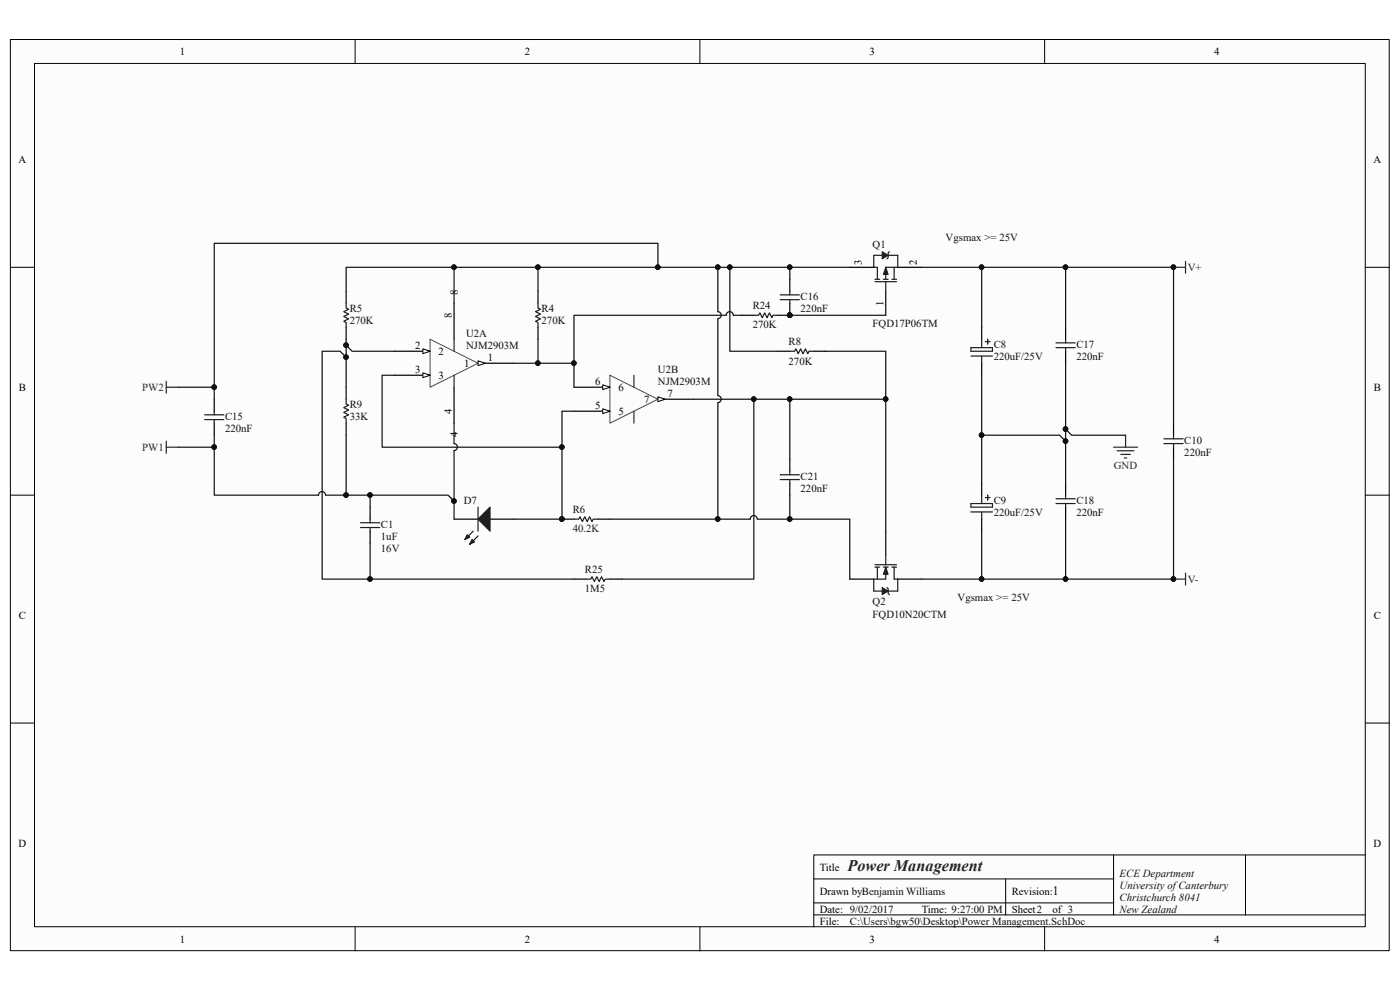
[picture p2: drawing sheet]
<svg xmlns="http://www.w3.org/2000/svg" width="297mm" height="210mm" viewBox="0 0 297 210" stroke-linecap="round" stroke-linejoin="round" font-family="sans-serif">
<path d="M2.2 8.4h292.5v193.3h-292.5z" fill="#fcfcfc"/>
<path d="M2.2 8.4h292.5v193.3h-292.5z" fill="none" stroke="#000" stroke-width=".21"/>
<path d="M7.4 13.5h282.2v183.1h-282.2z" fill="#fcfcfc"/>
<g fill="none" stroke="#000" stroke-width=".21">
<path d="M7.3 13.5h282.3v183.1h-282.3zM75.3 8.4v5.1M148.5 8.4v5.1M221.6 8.4v5.1M2.2 56.7h5.1M289.7 56.7h5.1M2.2 105h5.1M289.7 105h5.1M2.2 153.4h5.1M289.7 153.4h5.1M75.3 196.6v5.1M148.5 196.6v5.1"/>
<path d="M172.6 186.5h63.6M172.6 194.1h117.1M172.6 191.5h63.6M213.4 186.5v7.6M221.6 196.6v5.1M236.2 181.4v12.7M264.2 181.4h-91.6v15.2M289.7 181.4h-25.5v12.7"/>
</g>
<path d="M73.4 61.8v2.5M73.4 69.4v2.6M45.5 84.7v2.5M45.5 89.8v2.5M73.4 82.1v2.6M73.4 89.8v2.5M78.5 107.6v2.5M78.5 112.7v2.5M96.3 110.1h5.1M104 110.1h5" fill="none" stroke="#000" stroke-width=".25"/>
<path d="M73.4 64.3v1.1l.5 .2-1 .5 1 .5-1 .5 1 .5-1 .6 .5 .2v1M43.4 88h4.1M43.4 89h4.1M45.5 87.2v.8M45.5 89v.8M73.4 84.7v1l.5 .3-1 .5 1 .5-1 .5 1 .5-1 .5 .5 .3v1M76.5 110.9h4.1M76.5 111.9h4.1M78.5 110.1v.8M78.5 111.9v.8" fill="none" stroke="#1c1c1c" stroke-width=".25"/>
<path d="M101.4 110.1l2.6-2.5v5.1z" fill="#1c1c1c"/>
<path d="M100.4 112.7l-1.8 1.8M101.4 110.1l2.6-2.5v5.1zM101.4 113.7l-1.8 1.8" fill="none" stroke="#1c1c1c" stroke-width=".25"/>
<path d="M99.1 113.4l.5 .5-1 .6z" fill="#1c1c1c"/>
<path d="M99.1 113.4l.5 .5-1 .6z" fill="none" stroke="#1c1c1c" stroke-width=".25"/>
<path d="M100.1 114.5l.6 .5-1.1 .5z" fill="#1c1c1c"/>
<path d="M114.1 64.3v1.1l.5 .2-1 .5 1 .5-1 .5 1 .5-1 .6 .5 .2v1M100.1 114.5l.6 .5-1.1 .5zM101.4 107.6v5.1M185.6 119.8h4.6M187.9 117.8v2M124.3 122.9h1l.3-.6 .5 1.1 .5-1.1 .5 1.1 .5-1.1 .5 1.1 .3-.5h1M185.6 120.3h1M186.1 120.3v2.6M187.4 120.3h1M187.9 120.3v2.6h-2.5M189.2 120.3h1M189.7 120.3v2.6" fill="none" stroke="#1c1c1c" stroke-width=".25"/>
<path d="M114.1 61.8v2.5M114.1 69.4v2.6M187.9 112.7v5.1M121.8 122.9h2.5M129.4 122.9h2.5M180.3 122.9h5.1M190.5 122.9h5" fill="none" stroke="#000" stroke-width=".25"/>
<path d="M187.9 120.3l.5 1.5h-1z" fill="#1c1c1c"/>
<path d="M187.9 120.3l.5 1.5h-1z" fill="none" stroke="#1c1c1c" stroke-width=".21"/>
<path d="M185.4 122.9v2.5h1.8M189.7 122.9h.8v2.5h-2.1" fill="none" stroke="#1c1c1c" stroke-width=".25"/>
<path d="M187.2 124.6l1.2 .8-1.2 .8z" fill="#1c1c1c"/>
<path d="M187.2 124.6l1.2 .8-1.2 .8z" fill="none" stroke="#1c1c1c" stroke-width=".21"/>
<path d="M188.2 124.6l.2 .3v1l.3 .3" fill="none" stroke="#1c1c1c" stroke-width=".25"/>
<path d="M91.2 72l10.2 5.1-10.2 5z" fill="none" stroke="#4c4c4c" stroke-width=".21"/>
<path d="M83.6 74.5h7.6" fill="none" stroke="#000" stroke-width=".25"/>
<path d="M89.7 74l1.5 .5-1.5 .5z" fill="#fcfcfc"/>
<path d="M89.7 74l1.5 .5-1.5 .5z" fill="none" stroke="#000" stroke-width=".21"/>
<path d="M83.6 79.6h7.6" fill="none" stroke="#000" stroke-width=".25"/>
<path d="M89.7 79.1l1.5 .5-1.5 .5z" fill="#fcfcfc"/>
<path d="M89.7 79.1l1.5 .5-1.5 .5z" fill="none" stroke="#000" stroke-width=".21"/>
<path d="M101.4 77.1h7.6" fill="none" stroke="#000" stroke-width=".25"/>
<path d="M101.4 76.5l1.5 .6-1.5 .5z" fill="#fcfcfc"/>
<path d="M96.3 72v2.5M96.3 79.6v2.5M101.4 76.5l1.5 .6-1.5 .5z" fill="none" stroke="#000" stroke-width=".21"/>
<path d="M96.3 64.3v7.7M96.3 82.1v7.7M121.8 82.1h7.6" fill="none" stroke="#000" stroke-width=".25"/>
<path d="M129.4 79.6l10.2 5.1-10.2 5.1z" fill="none" stroke="#4c4c4c" stroke-width=".21"/>
<path d="M127.9 81.6l1.5 .5-1.5 .6z" fill="#fcfcfc"/>
<path d="M127.9 81.6l1.5 .5-1.5 .6z" fill="none" stroke="#000" stroke-width=".21"/>
<path d="M121.8 87.2h7.6" fill="none" stroke="#000" stroke-width=".25"/>
<path d="M127.9 86.7l1.5 .5-1.5 .5z" fill="#fcfcfc"/>
<path d="M127.9 86.7l1.5 .5-1.5 .5z" fill="none" stroke="#000" stroke-width=".21"/>
<path d="M139.6 84.7h7.6" fill="none" stroke="#000" stroke-width=".25"/>
<path d="M139.6 84.2l1.5 .5-1.5 .5z" fill="#fcfcfc"/>
<path d="M134.5 79.6v2.5M134.5 87.2v2.6M139.6 84.2l1.5 .5-1.5 .5z" fill="none" stroke="#000" stroke-width=".21"/>
<g fill="none" stroke="#0e0e0e" stroke-width=".25">
<path d="M114.1 56.7v5.1M73.4 72v1.2l1.3 1.3h8.9M73.4 73.2v8.9M73.4 75.8l-1.2-1.3h-3.9v48.4h53.5M83.6 79.6h-2.5v15.3h38.1v-7.7h2.6M37.8 82.1h7.7v2.6M45.5 92.3v2.6h-7.7M45.5 94.9v10.1h22.1a.74 .74 0 0 1 .7-.7 .74 .74 0 0 1 .8 .7M73.4 92.3v12.7h5.1v2.6M119.2 94.9v15.2h-10.2M147.2 84.7h12.7v38.2h-28M69.1 105h4.3"/>
<path d="M78.5 115.2v7.7"/>
</g>
<g fill="#0e0e0e" stroke="#0e0e0e" stroke-width=".21">
<circle cx="73.4" cy="73.2" r=".48"/>
<circle cx="119.2" cy="94.8" r=".48"/>
<circle cx="119.2" cy="110.1" r=".48"/>
<circle cx="78.5" cy="105" r=".48"/>
<circle cx="73.4" cy="105" r=".48"/>
<circle cx="78.5" cy="122.8" r=".48"/>
<circle cx="73.4" cy="75.8" r=".48"/>
<circle cx="45.4" cy="82.1" r=".48"/>
<circle cx="45.4" cy="94.8" r=".48"/>
<circle cx="159.9" cy="84.7" r=".48"/>
<circle cx="114.1" cy="56.7" r=".48"/>
</g>
<path d="M185.6 59.8h4.6M185.6 59.2h1M186.1 56.7v2.5M187.2 54.2h-1.8v2.5M187.4 59.2h1M187.9 59.8v2M188.4 54.2h2.1M189.2 59.2h1M189.7 56.7v2.5M190.5 56.7h-2.6v2.5" fill="none" stroke="#1c1c1c" stroke-width=".25"/>
<path d="M180.3 56.7h5.1M190.5 56.7h5M187.9 61.8v5.1" fill="none" stroke="#000" stroke-width=".25"/>
<path d="M187.9 56.7l.5 1.5h-1z" fill="#1c1c1c"/>
<path d="M187.9 56.7l.5 1.5h-1z" fill="none" stroke="#1c1c1c" stroke-width=".21"/>
<path d="M185.4 56.7h.7M190.5 54.2v2.5" fill="none" stroke="#1c1c1c" stroke-width=".25"/>
<path d="M187.2 53.4l1.2 .8-1.2 .7z" fill="#1c1c1c"/>
<path d="M187.2 53.4l1.2 .8-1.2 .7z" fill="none" stroke="#1c1c1c" stroke-width=".21"/>
<g fill="none" stroke="#1c1c1c" stroke-width=".25">
<path d="M188.7 53.4l-.3 .3v1l-.2 .2M159.9 66.9h1l.3-.5 .5 1 .5-1 .5 1 .5-1 .5 1 .3-.5h1M165.5 62.6h4.1M165.5 63.6h4.1M167.6 61.8v.8M167.6 63.6v.7M167.6 74.5h1l.2-.5 .5 1 .6-1 .5 1 .5-1 .5 1 .2-.5h1M206 73.7h4.6v.8h-4.6zM206 75.5h4.6M208.3 72v1.7M208.3 75.5v1.6M209 72.5h1"/>
<path d="M209.5 72v1M224 73.7h4.1M224 72.7h4.1M226.1 72v.7M226.1 73.7v.8M167.6 100v.7M246.9 93.1h4.1M246.9 94.1h4.1M249 92.3v.8M249 94.1v.8M121.8 110.1h1l.2-.5 .5 1 .6-1 .5 1 .5-1 .5 1 .2-.5h1.1M165.5 100.7h4.1"/>
<path d="M165.5 101.7h4.1M167.6 101.7v.8M206 106.8h4.6v.8h-4.6zM206 108.6h4.6M208.3 105v1.8M208.3 108.6v1.5M209 105.6h1M209.5 105v1.1M224 105.8h4.1M224 106.8h4.1M226.1 105v.8M226.1 106.8v.8"/>
</g>
<g fill="none" stroke="#0e0e0e" stroke-width=".25">
<path d="M96.3 56.7h-22.9v5.1M139.6 56.7v-5.1h-94.1v30.5M152.3 56.7h28M154.8 56.7v17.8h10.2M167.6 56.7v2.5M195.5 56.7h12.8v12.7M208.3 56.7h17.8v12.7M226.1 56.7h22.9v33.1M96.3 64.3v-7.6h56v9.4a.74 .74 0 0 1 .7 .8 .74 .74 0 0 1-.7 .7M114.1 72v5.1M121.8 77.1v5M152.3 67.6v16.3a.74 .74 0 0 1 .7 .8 .74 .74 0 0 1-.7 .7"/>
<path d="M155.6 66.9a.74 .74 0 0 0-.8-.8 .74 .74 0 0 0-.7 .8h-32.3v10.2h-12.8M155.6 66.9h1.8M167.6 66.9h20.3M175.2 74.5h12.7v10.2M208.3 79.6v22.9M226.1 77.1v25.4M96.3 89.8v4.3a.74 .74 0 0 1 .7 .7 .74 .74 0 0 1-.7 .8M96.3 95.6v10.7l-1.2-1.3h-16.6M152.3 85.5v24.6h-22.9M159.9 84.7h28v28M167.6 84.7v12.7M208.3 92.3h16.5l1.3 1.3"/>
<path d="M226.1 91.1l1.2 1.2h11.5M249 97.4v25.5h-22.9M96.3 106.3v3.8M152.3 110.1h6.9M160.6 110.1a.74 .74 0 0 0-.7-.7 .74 .74 0 0 0-.7 .7M167.6 105v5.1h-6.9M167.6 110.1h12.7v12.8M208.3 112.7v10.2h-12.8M226.1 110.1v12.8h-17.8"/>
</g>
<g fill="#0e0e0e" stroke="#0e0e0e" stroke-width=".21">
<circle cx="167.5" cy="56.7" r=".48"/>
<circle cx="167.5" cy="66.9" r=".48"/>
<circle cx="45.4" cy="82.1" r=".48"/>
<circle cx="139.5" cy="56.7" r=".48"/>
<circle cx="154.8" cy="56.7" r=".48"/>
<circle cx="152.3" cy="56.7" r=".48"/>
<circle cx="159.9" cy="84.7" r=".48"/>
<circle cx="167.5" cy="84.7" r=".48"/>
<circle cx="187.9" cy="84.7" r=".48"/>
<circle cx="114.1" cy="77" r=".48"/>
<circle cx="121.7" cy="77" r=".48"/>
<circle cx="208.2" cy="56.7" r=".48"/>
<circle cx="208.2" cy="122.8" r=".48"/>
<circle cx="226" cy="56.7" r=".48"/>
<circle cx="226" cy="122.8" r=".48"/>
<circle cx="226" cy="91" r=".48"/>
<circle cx="226" cy="93.6" r=".48"/>
<circle cx="208.2" cy="92.3" r=".48"/>
<circle cx="248.9" cy="56.7" r=".48"/>
<circle cx="248.9" cy="122.8" r=".48"/>
<circle cx="96.3" cy="56.7" r=".48"/>
<circle cx="119.2" cy="110.1" r=".48"/>
<circle cx="114.1" cy="56.7" r=".48"/>
<circle cx="152.3" cy="110.1" r=".48"/>
<circle cx="167.5" cy="110.1" r=".48"/>
<circle cx="96.3" cy="106.3" r=".48"/>
<circle cx="78.5" cy="105" r=".48"/>
</g>
<g fill="none" stroke="#000" stroke-width=".25">
<path d="M167.6 59.2v2.6M157.4 66.9h2.5M165 74.5h2.6M167.6 64.3v2.6h-2.6M172.6 74.5h2.6M208.3 69.4v2.6M208.3 77.1v2.5M226.1 69.4v2.6M226.1 74.5v2.6M167.6 97.4v2.6M249 89.8v2.5M249 94.9v2.5"/>
<path d="M119.2 110.1h2.6M126.9 110.1h2.5M167.6 102.5v2.5M208.3 102.5v2.5M208.3 110.1v2.6M226.1 102.5v2.5M226.1 107.6v2.5"/>
</g>
<g fill="none" stroke="#262626" stroke-width=".25">
<path d="M249 56.7h2.5M251.5 55.4v2.6M35.3 94.9h2.5M35.3 80.9v2.5M35.3 93.6v2.5M35.3 82.1h2.5M236.2 94.9h5.1M237 95.6h3.6M237.8 96.4h2M238.5 97.2h.5M238.8 92.3v2.6M249 122.9h2.5"/>
<path d="M251.5 121.6v2.5"/>
</g>
<text font-size="3.4" fill="#262626" x="179.8" y="184.7">Power Management</text>
<text font-size="2.8" fill="#0e0e0e" x="223.3" y="189.9">1</text>
<g font-size="2.3">
<text x="38.2" y="11.7">1</text>
<text x="111.3" y="11.7">2</text>
<text x="184.5" y="11.7">3</text>
<text x="257.6" y="11.7">4</text>
<text x="3.9" y="34.6">A</text>
<text x="291.4" y="34.6">A</text>
<text x="182.8" y="56.2" transform="rotate(-90 182.8 56.2)">3</text>
<text x="194.5" y="56.2" transform="rotate(-90 194.5 56.2)">2</text>
<text x="97.1" y="62.6" transform="rotate(-90 97.1 62.6)">8</text>
<text x="187.4" y="65" transform="rotate(-90 187.4 65)">1</text>
<text x="95.8" y="67.5" transform="rotate(-90 95.8 67.5)">8</text>
<text x="88.1" y="74">2</text>
<text x="93" y="75.3">2</text>
<text x="98.5" y="77.9">1</text>
<text x="103.5" y="76.6">1</text>
<text x="4" y="82.9">B</text>
<text x="88.1" y="79.1">3</text>
<text x="93" y="80.4">3</text>
<text x="126.2" y="81.7">6</text>
<text x="131.2" y="82.9">6</text>
<text x="291.5" y="82.9">B</text>
<text x="95.8" y="87.8" transform="rotate(-90 95.8 87.8)">4</text>
<text x="126.2" y="86.7">5</text>
<text x="131.2" y="88">5</text>
<text x="136.7" y="85.5">7</text>
<text x="141.6" y="84.2">7</text>
<text x="97.1" y="92.7" transform="rotate(-90 97.1 92.7)">4</text>
<text x="4" y="131.3">C</text>
<text x="291.5" y="131.3">C</text>
<text x="3.9" y="179.6">D</text>
<text x="291.4" y="179.6">D</text>
<text x="173.9" y="184.7">Title</text>
<text x="173.9" y="189.8">Drawn by:Benjamin Williams</text>
<text x="214.6" y="189.8">Revision:</text>
<text x="173.9" y="193.6">Date: 9/02/2017</text>
<text x="173.9" y="196.1">File:</text>
<text x="195.5" y="193.6">Time: 9:27:00 PM</text>
<text x="214.6" y="193.6">Sheet2</text>
<text x="223.3" y="193.6">of 3</text>
<text x="38.2" y="199.9">1</text>
<text x="111.3" y="199.9">2</text>
<text x="184.5" y="199.9">3</text>
<text x="257.6" y="199.9">4</text>
</g>
<g font-size="2.3" fill="#0e0e0e">
<text x="185.1" y="52.7">Q1</text>
<text x="200.6" y="51.1">Vgsmax &gt;= 25V</text>
<text x="159.7" y="65.6">R24</text>
<text x="169.8" y="63.6">C16</text>
<text x="74.2" y="68.7">270K</text>
<text x="74.2" y="66.1">R5</text>
<text x="98.9" y="71.5">U2A</text>
<text x="114.9" y="68.7">270K</text>
<text x="114.9" y="66.1">R4</text>
<text x="159.7" y="69.7">270K</text>
<text x="169.8" y="66.1">220nF</text>
<text x="185.1" y="69.4">FQD17P06TM</text>
<text x="98.9" y="74">NJM2903M</text>
<text x="167.3" y="77.3">270K</text>
<text x="167.3" y="73.2">R8</text>
<text x="210.8" y="76.3">220uF/25V</text>
<text x="210.8" y="73.7">C8</text>
<text x="228.3" y="76.3">220nF</text>
<text x="228.3" y="73.7">C17</text>
<text x="139.6" y="79.1">U2B</text>
<text x="139.6" y="81.7">NJM2903M</text>
<text x="47.8" y="89">C15</text>
<text x="74.2" y="89">33K</text>
<text x="74.2" y="86.5">R9</text>
<text x="47.8" y="91.6">220nF</text>
<text x="251.2" y="94.1">C10</text>
<text x="169.8" y="101.7">C21</text>
<text x="251.2" y="96.6">220nF</text>
<text x="98.4" y="106.8">D7</text>
<text x="169.8" y="104.3">220nF</text>
<text x="210.8" y="106.8">C9</text>
<text x="228.3" y="106.8">C18</text>
<text x="80.8" y="111.9">C1</text>
<text x="121.5" y="108.9">R6</text>
<text x="210.8" y="109.4">220uF/25V</text>
<text x="228.3" y="109.4">220nF</text>
<text x="80.8" y="114.5">1uF</text>
<text x="80.8" y="117">16V</text>
<text x="124.1" y="125.6">1M5</text>
<text x="124.1" y="121.6">R25</text>
<text x="185.1" y="128.4">Q2</text>
<text x="185.1" y="131">FQD10N20CTM</text>
<text x="203.2" y="127.4">Vgsmax &gt;= 25V</text>
<text x="237.5" y="186">ECE Department</text>
<text x="237.5" y="188.5">University of Canterbury</text>
<text x="237.5" y="191.1">Christchurch 8041</text>
<text x="180.3" y="196.1">C:\Users\bgw50\Desktop\Power Management.SchDoc</text>
<text x="237.5" y="193.6">New Zealand</text>
</g>
<g font-size="2.3" fill="#262626">
<text x="252" y="57.5">V+</text>
<text x="30.2" y="82.9">PW2</text>
<text x="30.2" y="95.6">PW1</text>
<text x="236.3" y="99.4">GND</text>
<text x="252" y="123.6">V-</text>
</g>
<text font-size="2.3" fill="#1c1c1c" x="121.5" y="112.9">40.2K</text>
</svg>
